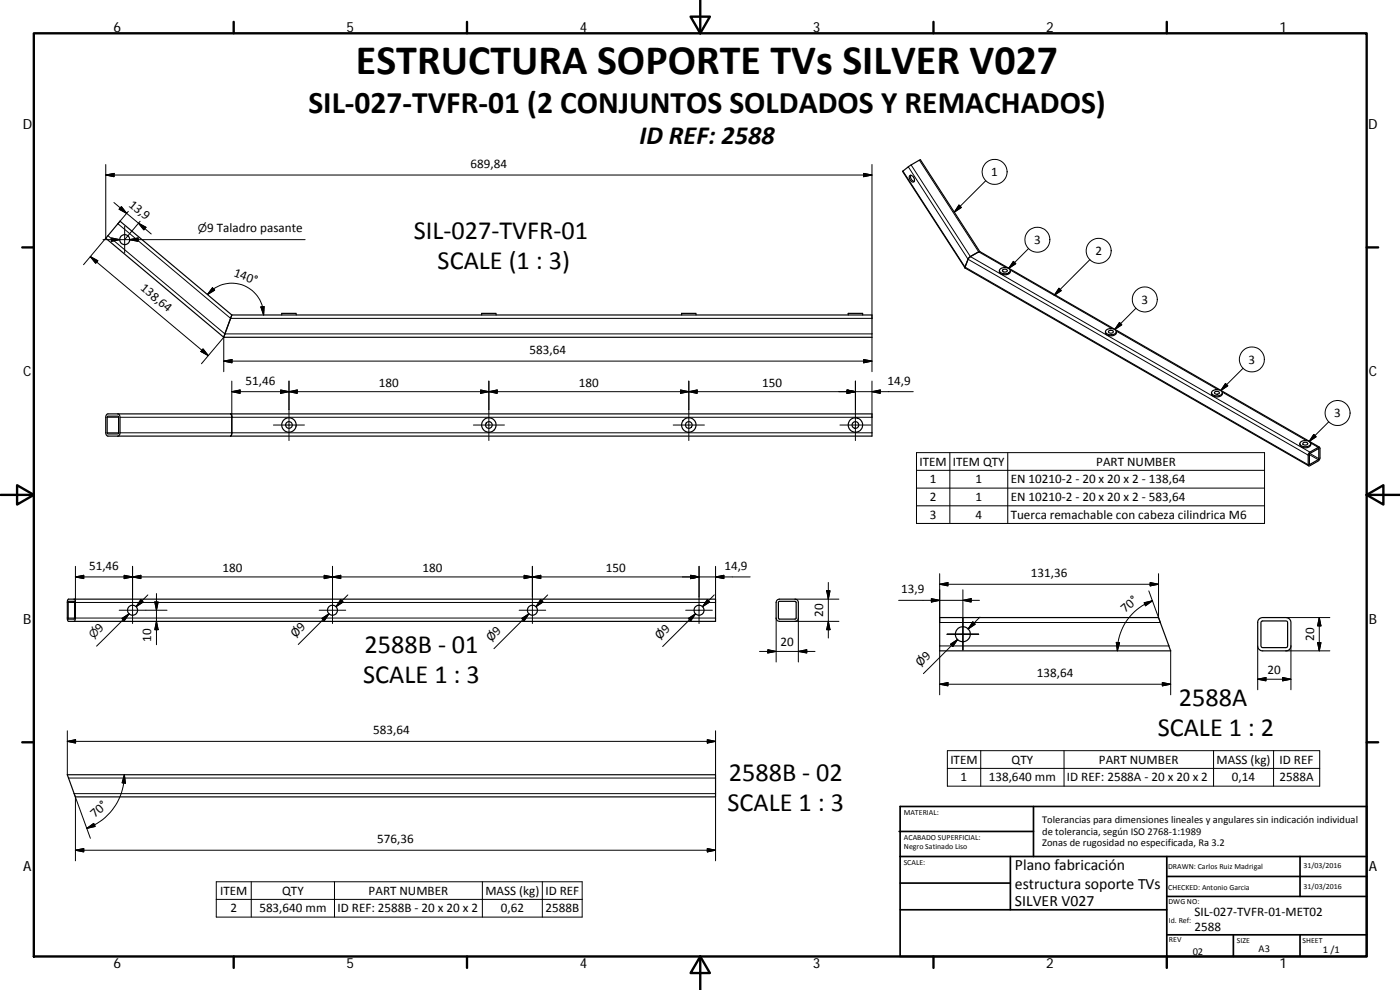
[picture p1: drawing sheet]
<svg xmlns="http://www.w3.org/2000/svg" width="420mm" height="297mm" viewBox="0 0 420 297" stroke-linecap="round" stroke-linejoin="round" font-family="sans-serif">
<g fill="none" stroke="#000" stroke-width=".36">
<path d="M273 52.7a1.19 1.19 0 0 1 1.2 .6 1.19 1.19 0 0 1-.1 1.3 1.43 1.43 0 0 1-1.1-1.9zM273.3 52.6a1.52 1.52 0 0 0 1.1 1.8M294 75.5l102 58.7M294 75.5l-3.2 1.8-1.2 3.1 103.2 59.4M294.1 75.5l-17.9-27.6-2.9 1.7-2.3 1.7 18.6 29.1M69.6 94.5h192.1v6.7h-194.5M69.6 94.5l-2.4 6.7M69.6 94.5l-33.6-28.1-4.2 5 35.4 29.8M84.5 94.5v-.5h4.4v.5M144.6 94.5v-.5h4.3v.5M204.6 94.5v-.5h4.3v.5M254.6 94.5v-.5h4.3v.5"/>
<path d="M299.9 81.2a1.66 1.66 0 0 0 2.7 1.1l.5-.4 .1-.7M300.2 80.7a1.92 1.92 0 0 1 3 .6 1.93 1.93 0 0 1-3.3-.1zM300.9 81a.75 .75 0 0 1 .8-.3 .75 .75 0 0 1 .5 .7 .71 .71 0 0 1-.8 .3 .71 .71 0 0 1-.5-.7zM331.8 99.5a1.63 1.63 0 0 0 2.6 1.1l.5-.4 .1-.7M331.9 99.1a2 2 0 0 1 3.1 .4 1.82 1.82 0 0 1-3.2 0zM332.8 99.3a.7 .7 0 0 1 .8-.2 .7 .7 0 0 1 .4 .6 .66 .66 0 0 1-.8 .4 .66 .66 0 0 1-.4-.8zM363.6 117.9a1.64 1.64 0 0 0 2.6 1l.5-.4 .1-.6M363.9 117.3a2.04 2.04 0 0 1 2.9 .6 1.85 1.85 0 0 1-3.2-.1zM364.5 117.6a.7 .7 0 0 1 .9-.3 .7 .7 0 0 1 .4 .8 .74 .74 0 0 1-.8 .2 .74 .74 0 0 1-.5-.7zM32.1 124.3l229.6-.1v6.7h-229.3l-.5-.4-.2-.6v-4.7zM32.3 124.9l3.2 .1v5.2h-3.2zM35.4 124.2l.3 .1 .3 .7v4.9l-.1 .6-.5 .4"/>
<path d="M69.2 124.2l.4 .8v4.9l-.4 1M390.1 133.1a1.64 1.64 0 0 0 2.6 1.1l.5-.4 .2-.7M390.3 132.7a1.96 1.96 0 0 1 3.1 .5 1.84 1.84 0 0 1-3.3-.2zM391.1 132.9a.74 .74 0 0 1 .8-.2 .74 .74 0 0 1 .5 .6l-.1 .1a.8 .8 0 0 1-1.3-.4zM392.9 135.9l2.8-1.7 .4 .2-.1 3.5-3.1 1.9-.3-.2v-3zM393.1 136.1l2.6-1.5v3.2l-2.6 1.6zM20.5 179.8h194.2v6.6h-194.1l-.4-.7v-5.2zM22.3 179.8l.3 1v4.6l-.3 1M233.3 180l.6-.2h4.7l.8 .3 .2 .7v4.6l-.4 .8-.6 .2h-4.7l-.6-.2-.4-.8v-4.6zM20.5 180.5h1.9l-.1 5.3-1.8-.1zM233.7 180.5h5.1v5.2h-5.1zM282 185.3h65.7l3.6 10h-69.3z"/>
<path d="M377.9 185.7l1-.4h7a1.48 1.48 0 0 1 1.5 1.5v7a1.45 1.45 0 0 1-1.5 1.5h-7a1.45 1.45 0 0 1-1.4-1.5v-7zM378.5 186.5l.4-.2 7.3 .1 .2 .4-.1 7.3-.4 .2-7.3-.1-.2-.4zM20.2 232.5h194.5v6.6h-192.1z"/>
<circle cx="37.4" cy="71.9" r="1.49"/>
<circle cx="86.7" cy="127.5" r="1"/>
<circle cx="86.7" cy="127.5" r="2.16"/>
<circle cx="146.7" cy="127.5" r="2.16"/>
<circle cx="146.7" cy="127.5" r="1"/>
<circle cx="206.7" cy="127.5" r="1.01"/>
<circle cx="206.7" cy="127.5" r="2.17"/>
<circle cx="256.7" cy="127.5" r="1.01"/>
<circle cx="256.7" cy="127.5" r="2.17"/>
<circle cx="39.8" cy="183.1" r="1.5"/>
<circle cx="99.8" cy="183.1" r="1.49"/>
<circle cx="159.8" cy="183.1" r="1.5"/>
<circle cx="209.8" cy="183.1" r="1.5"/>
<circle cx="289" cy="190.3" r="2.25"/>
</g>
<g fill="none" stroke="#000" stroke-width=".3">
<path d="M31.7 52.5l2.5-.5v1zM31.7 52.5h230M31.7 49.4v22.1l-6.6 7.9M259.2 52l2.5 .5-2.5 .5zM261.7 49.4v46.1h-192.5l-33.8-28.4 3.1-3.7M271 51.3l18.6 28.8 103 59.3M272.6 50.1l17.9 27.7 102.1 58.8M273.4 49.5l17.8 27.5 101.9 58.7M275.9 48l17.8 27.6 8.2 4.7M295.9 54.2l-9.5 9.5M27.1 77l35.4 29.7M27.1 77l2.2 1.2-.6 .8z"/>
<path d="M30.9 71.9h10.5M32.4 70.7l35.1 29.5h194.2M33.4 71.4l2.5 .5-2.5 .5zM34.2 60.8l11.2 9.4M36.4 62l1.6 2-2.2-1.2zM37.4 67.9v8M38.9 71.9l2.5-.5v1zM38.9 71.9h52.7M41.6 67l2.2 1.2-.6 .8zM42 66.4l-4.5 5.4M287.8 61.5l.7 .8-2.1 1.4zM304.1 78.4l.8 .7-2.2 1.4z"/>
<path d="M308.7 74.6l-6 5.9M327.1 77.9l-10.7 10.7M62.2 88.4a9.8 9.8 0 0 1 5.2-3.2 9.6 9.6 0 0 1 11.4 6.9l.3 2.4M63.8 86.3l.6 .8-2.2 1.3zM78.3 92.1l1-.1-.2 2.5zM303.2 81l30.5 17.6M317.8 86.5l.7 .7-2.1 1.4zM335 99.3l30.6 17.6M336 96.8l.7 .7-2.2 1.4zM340.9 92.5l-6.4 6.4M60.5 109.1l6.7-7.9v10.3M60.9 104.7l1.6 2-2.2-1.2z"/>
<path d="M67.2 108.4l2.4-.5v1zM67.2 108.4h194.5M69.6 117.5h204.5M69.6 114.3v10.9M69.6 117.5l2.5-.5v1zM84.2 117l2.5 .5-2.5 .5zM86.7 117.5l2.5-.5v1zM86.7 114.3v17.9M144.2 117l2.5 .5-2.5 .5zM146.7 117.5l2.5-.5v1zM146.7 114.3v17.9M204.2 117l2.5 .5-2.5 .5z"/>
<path d="M206.7 117.5l2.5-.5v1zM206.7 114.3v17.9M254.2 117l2.5 .5-2.5 .5zM256.7 114.3v17.9M259.2 107.9l2.5 .5-2.5 .5zM261.7 114.3v10.9h-225.7M261.7 101.2v10.3M261.7 117.5l2.5-.5v1zM366.8 117.6l25.3 14.6M367.8 115.1l.7 .7-2.1 1.4zM373.1 110.5l-6.7 6.7M32.2 125.2h3.4"/>
<path d="M32.2 129.9h3.4M36 129.9h225.7M82.1 127.5h9.3M142.1 127.5h9.3M202 127.5h9.4M252.1 127.5h9.3M275 135.8h104.5v21.3h-104.5zM285.1 135.8v21.3M302.4 135.8v21.3M393 136.4l2.6 1.5M393 139.2l.1 .1M393.1 136.1l2.7 1.5"/>
<path d="M393.3 132.9l2.3 1.3M394.3 130.3l.7 .7-2.1 1.5zM395.6 134.6l.2 .1M398.8 126.6l-5.9 5.9M275 141.1h104.5M275 146.5h104.5M275 151.8h104.5M22.6 169.9v10.9h192.1v-10.9M22.6 173.1l2.5-.5v1zM37.3 172.6l2.5 .5-2.5 .5zM39.8 169.9v17.2M39.8 173.1l2.5-.5v1z"/>
<path d="M42.3 179.9l.7 .7-2.1 1.4zM44.4 178.5l-3.5 3.5M47 178.1v15.3M97.3 172.6l2.5 .5-2.5 .5zM99.8 169.9v17.2M99.8 173.1l2.5-.5v1zM102.2 179.9l.8 .7-2.2 1.4zM104.4 178.5l-3.6 3.5M157.3 172.6l2.5 .5-2.5 .5zM159.8 169.9v17.2M159.8 173.1l2.5-.5v1zM162.3 179.9l.7 .7-2.1 1.4z"/>
<path d="M164.4 178.5l-3.5 3.5M207.3 172.6l2.5 .5-2.5 .5zM209.8 169.9v17.2M212.3 179.9l.7 .7-2.2 1.4zM214.4 178.5l-3.6 3.5M214.7 173.1l2.5-.5v1zM225.1 173.1h-202.5M238.6 179.8h13.2M248.1 177.2h1l-.5 2.6zM248.6 174.8v16.6M279.5 179.6l2.5 .5-2.5 .5zM282 175.3l2.5-.5v1z"/>
<path d="M282 175.3h65.7M282 172.1v14.7h66.2l-3.4-9.5M289 177v18M345.2 174.8l2.5 .5-2.5 .5zM347.7 172.1v13.2M20.5 185.4h1.9M20.5 180.8h1.9M22.6 185.4h192.1M35.8 183.1h14.3M36.6 185.6l2.1-1.4-1.4 2.1zM37 185.9l1.7-1.7-9.7 9.7M46.4 180.6h1.1l-.5 2.5z"/>
<path d="M47 186.4l.5 2.5h-1.1zM95.8 183.1h8M96.6 185.6l2.1-1.4-1.4 2.1zM97 185.9l1.7-1.7-9.2 9.2M155.8 183.1h8M156.6 185.6l2.1-1.4-1.4 2.1zM157 185.9l1.7-1.7-10.5 10.4M205.8 183.1h8M206.6 185.6l2.1-1.4-1.4 2.1zM207 185.9l1.7-1.7-9.8 9.8M227.9 195.5h16.7M230.4 194.9l2.5 .6-2.5 .4z"/>
<path d="M232.9 185.4v13.2M238.6 186.4h13.2M239.6 195.5l2.5-.6v1zM239.6 185.4v13.2M248.6 186.4l.5 2.5h-1zM282 195.3v13.2M282 193.8h68.8M284.2 190.3h9.5M285.3 193.3l2.1-1.4-1.4 2.1zM285.6 193.6l1.8-1.7-10.3 10.2M289 180.1l2.5-.5v1zM292 186.6l.7 .7-2.2 1.4z"/>
<path d="M294 180.1h-24.3M294.1 185.2l-3.6 3.5M335 192.7l1 .1-.7 2.5zM343.4 180.8l2.5-.5-2.1 1.5zM345.9 180.3a16 16 0 0 0-10.6 15M351.3 195.3v13.2M377.5 193.8v13.2M385.9 195.3h13.2M385.9 185.3h13.2M387.4 193.8v13.2M395.4 192.8h1l-.5 2.5zM395.9 185.3l.5 2.5h-1z"/>
<path d="M395.9 185.3v10M20.2 219.3v13.2M214.7 219.3v13.2M282 205.3l2.5-.5v1zM282 205.3h69.3M348.8 204.8l2.5 .5-2.5 .5zM377.5 203.8l2.4-.5v1zM377.5 203.8h9.9M384.9 203.3l2.5 .5-2.5 .5zM20.2 222.4l2.5-.5v1zM20.2 222.4h194.5M20.6 233.4h194.1"/>
<path d="M22.6 239.1v19.2M37.3 232.5a17.2 17.2 0 0 1-11.2 16M37.3 232.5l.3 2.5-1-.1zM212.3 221.9l2.4 .5-2.4 .5zM214.7 239.1v19.2M214.7 238.1h-192.4l4.8 13.4M284.3 225.2h111.8v10.7h-111.8zM284.3 230.5h111.8M294.3 225.2v10.7M319.3 225.2v10.7M364.2 225.2v10.7M382.2 225.2v10.7"/>
<path d="M22.6 255.1l2.5-.5v1zM22.6 255.1h192.1M26.1 248.5l2-1.4 .5 .9zM212.3 254.6l2.4 .5-2.4 .5zM64.9 264.6h109.8v10.6h-109.8zM64.9 269.9h109.8M75.4 264.6v10.6M100.4 264.6v10.6M144.8 264.6v10.6M162.8 264.6v10.6"/>
<circle cx="298.5" cy="51.6" r="3.8"/>
<circle cx="311.3" cy="71.9" r="3.7"/>
<circle cx="329.7" cy="75.3" r="3.7"/>
<circle cx="343.6" cy="89.8" r="3.7"/>
<circle cx="375.7" cy="107.8" r="3.8"/>
<circle cx="401.4" cy="123.9" r="3.7"/>
</g>
<g fill="none" stroke="#000" stroke-width=".71">
<path d="M10.1 10h400.1v277h-400.1zM70.1 6.6v3.4M140.2 6.6v3.4M207.3 5h5.8l-2.9 5zM210.2 0v10M280.2 6.6v3.4M350.2 6.6v3.4M6.7 74.2h3.4M410.2 74.2h3.4M.2 148.5h9.9M5.1 145.6l5 2.9-5 2.9zM410.2 148.5l5-2.9v5.8z"/>
<path d="M410.2 148.5h9.9M6.7 222.7h3.4M410.2 222.7h3.4M70.1 287v3.4M140.2 287v3.4M210.2 287l2.9 5h-5.8zM210.2 287v10M280.2 287v3.4M350.2 287v3.4"/>
</g>
<g fill="none" stroke="#000" stroke-width=".51">
<path d="M269.8 249.5h40.4M270.1 257h140.1M270.1 242h140.1v45h-140.1zM303.2 257v16M310.2 242v15M350.2 257v30M390.2 257v12M270.1 273h80.1M270.1 265h33.1M350.2 269h60M350.2 263h60M350.2 280.5h60"/>
<path d="M370.2 280.5v6.5M390.2 280.5v6.5"/>
</g>
<g fill="#000" stroke="#000" stroke-width=".3">
<path d="M31.7 52.5l2.5-.5v1zM259.2 52l2.5 .5-2.5 .5zM27.1 77l2.2 1.2-.6 .8zM33.4 71.4l2.5 .5-2.5 .5zM36.4 62l1.6 2-2.2-1.2zM38.9 71.9l2.5-.5v1zM41.6 67l2.2 1.2-.6 .8zM287.8 61.5l.7 .8-2.1 1.4zM304.1 78.4l.8 .7-2.2 1.4zM63.8 86.3l.6 .8-2.2 1.3zM78.3 92.1l1-.1-.2 2.5zM317.8 86.5l.7 .7-2.1 1.4z"/>
<path d="M336 96.8l.7 .7-2.2 1.4zM60.9 104.7l1.6 2-2.2-1.2zM67.2 108.4l2.4-.5v1zM69.6 117.5l2.5-.5v1zM84.2 117l2.5 .5-2.5 .5zM86.7 117.5l2.5-.5v1zM144.2 117l2.5 .5-2.5 .5zM146.7 117.5l2.5-.5v1zM204.2 117l2.5 .5-2.5 .5zM206.7 117.5l2.5-.5v1zM254.2 117l2.5 .5-2.5 .5zM259.2 107.9l2.5 .5-2.5 .5z"/>
<path d="M261.7 117.5l2.5-.5v1zM367.8 115.1l.7 .7-2.1 1.4zM394.3 130.3l.7 .7-2.1 1.5zM22.6 173.1l2.5-.5v1zM37.3 172.6l2.5 .5-2.5 .5zM42.3 179.9l.7 .7-2.1 1.4zM39.8 173.1l2.5-.5v1zM97.3 172.6l2.5 .5-2.5 .5zM102.2 179.9l.8 .7-2.2 1.4zM99.8 173.1l2.5-.5v1zM157.3 172.6l2.5 .5-2.5 .5zM162.3 179.9l.7 .7-2.1 1.4z"/>
<path d="M159.8 173.1l2.5-.5v1zM207.3 172.6l2.5 .5-2.5 .5zM212.3 179.9l.7 .7-2.2 1.4zM214.7 173.1l2.5-.5v1zM248.1 177.2h1l-.5 2.6zM282 175.3l2.5-.5v1zM289 180.1l2.5-.5v1zM345.2 174.8l2.5 .5-2.5 .5zM36.6 185.6l2.1-1.4-1.4 2.1zM46.4 180.6h1.1l-.5 2.5zM47 186.4l.5 2.5h-1.1zM96.6 185.6l2.1-1.4-1.4 2.1z"/>
<path d="M156.6 185.6l2.1-1.4-1.4 2.1zM206.6 185.6l2.1-1.4-1.4 2.1zM230.4 194.9l2.5 .6-2.5 .4zM239.6 195.5l2.5-.6v1zM248.6 186.4l.5 2.5h-1zM279.5 179.6l2.5 .5-2.5 .5zM285.3 193.3l2.1-1.4-1.4 2.1zM292 186.6l.7 .7-2.2 1.4zM335 192.7l1 .1-.7 2.5zM343.4 180.8l2.5-.5-2.1 1.5zM395.4 192.8h1l-.5 2.5zM395.9 185.3l.5 2.5h-1z"/>
<path d="M282 205.3l2.5-.5v1zM348.8 204.8l2.5 .5-2.5 .5zM377.5 203.8l2.4-.5v1zM384.9 203.3l2.5 .5-2.5 .5zM20.2 222.4l2.5-.5v1zM37.3 232.5l.3 2.5-1-.1zM212.3 221.9l2.4 .5-2.4 .5zM22.6 255.1l2.5-.5v1zM26.1 248.5l2-1.4 .5 .9zM212.3 254.6l2.4 .5-2.4 .5z"/>
</g>
<text font-size="12.6" x="106.8" y="22.1">ESTRUCTURA SOPORTE TVs SILVER V027</text>
<text font-size="9.4" x="92.6" y="33.9">SIL‐027‐TVFR‐01 (2 CONJUNTOS SOLDADOS Y REMACHADOS)</text>
<g font-size="7.9">
<text x="191.9" y="43.3">ID REF: 2588</text>
<text x="124.2" y="71.6">SIL‐027‐TVFR‐01</text>
<text x="131.3" y="80.6">SCALE (1 : 3)</text>
<text x="109.4" y="195.8">2588B ‐ 01</text>
<text x="109" y="204.8">SCALE 1 : 3</text>
<text x="353.8" y="211.9">2588A</text>
<text x="347.4" y="220.9">SCALE 1 : 2</text>
<text x="218.7" y="234.2">2588B ‐ 02</text>
<text x="218.3" y="243.2">SCALE 1 : 3</text>
</g>
<g font-size="4.7">
<text x="304.6" y="261.2">Plano fabricación</text>
<text x="304.6" y="266.6">estructura soporte TVs</text>
<text x="304.6" y="272">SILVER V027</text>
</g>
<g font-size="4.2">
<text x="34" y="9.6">6</text>
<text x="104" y="9.6">5</text>
<text x="174" y="9.6">4</text>
<text x="244" y="9.6">3</text>
<text x="314" y="9.6">2</text>
<text x="384" y="9.6">1</text>
<text x="6.8" y="38.7">D</text>
<text x="410.6" y="38.7">D</text>
<text x="7" y="112.9">C</text>
<text x="410.8" y="112.9">C</text>
<text x="7" y="187.1">B</text>
<text x="410.8" y="187.1">B</text>
<text x="7" y="261.3">A</text>
<text x="410.8" y="261.3">A</text>
<text x="34" y="290.4">6</text>
<text x="104" y="290.4">5</text>
<text x="174" y="290.4">4</text>
<text x="244" y="290.4">3</text>
<text x="314" y="290.4">2</text>
<text x="384" y="290.4">1</text>
</g>
<g font-size="3.9">
<text x="141.2" y="50.5">689,84</text>
<text x="297.5" y="52.8">1</text>
<text x="38.5" y="61.7" transform="rotate(40 38.5 61.7)">13,9</text>
<text x="62.2" y="69.7">9 Taladro pasante</text>
<text x="310.3" y="73.2">3</text>
<text x="328.7" y="76.6">2</text>
<text x="69.9" y="82.8" transform="rotate(20 69.9 82.8)">140°</text>
<text x="42" y="86.7" transform="rotate(40 42 86.7)">138,64</text>
<text x="342.5" y="91.1">3</text>
<text x="159" y="106.3">583,64</text>
<text x="374.7" y="109.1">3</text>
<text x="73.7" y="115.4">51,46</text>
<text x="113.7" y="116">180</text>
<text x="173.7" y="116">180</text>
<text x="228.7" y="116">150</text>
<text x="266.3" y="115.4">14,9</text>
<text x="400.4" y="125.2">3</text>
<text x="275.9" y="139.7">ITEM</text>
<text x="286" y="139.7">ITEM QTY</text>
<text x="329" y="139.7">PART NUMBER</text>
<text x="279" y="145.1">1</text>
<text x="292.7" y="145.1">1</text>
<text x="303.3" y="145.1">EN 10210‐2 ‐ 20 x 20 x 2 ‐ 138,64</text>
<text x="279" y="150.3">2</text>
<text x="279" y="155.7">3</text>
<text x="292.7" y="150.3">1</text>
<text x="292.7" y="155.6">4</text>
<text x="303.3" y="150.3">EN 10210‐2 ‐ 20 x 20 x 2 ‐ 583,64</text>
<text x="303.3" y="155.7">Tuerca remachable con cabeza cilindrica M6</text>
<text x="26.7" y="171">51,46</text>
<text x="66.8" y="171.5">180</text>
<text x="126.8" y="171.5">180</text>
<text x="181.8" y="171.5">150</text>
<text x="217.4" y="171">14,9</text>
<text x="309.4" y="173.2">131,36</text>
<text x="270.4" y="178.1">13,9</text>
<text x="247" y="185.1" transform="rotate(-90 247 185.1)">20</text>
<text x="337.7" y="183.9" transform="rotate(-42 337.7 183.9)">70°</text>
<text x="30" y="189.8" transform="rotate(-45 30 189.8)">9</text>
<text x="88.7" y="191.5" transform="rotate(-45 88.7 191.5)">Ø9</text>
<text x="45.4" y="192.7" transform="rotate(-90 45.4 192.7)">10</text>
<text x="147.4" y="192.7" transform="rotate(-45 147.4 192.7)">Ø9</text>
<text x="198" y="192.1" transform="rotate(-45 198 192.1)">Ø9</text>
<text x="234.3" y="193.9">20</text>
<text x="394.4" y="192.3" transform="rotate(-90 394.4 192.3)">20</text>
<text x="276.3" y="200.2" transform="rotate(-45 276.3 200.2)">Ø9</text>
<text x="311.2" y="203.2">138,64</text>
<text x="380.4" y="202.2">20</text>
<text x="112" y="220.3">583,64</text>
<text x="285.2" y="229.2">ITEM</text>
<text x="303.6" y="229.2">QTY</text>
<text x="329.8" y="229.2">PART NUMBER</text>
<text x="365.1" y="229.3">MASS (kg)</text>
<text x="384" y="229.2">ID REF</text>
<text x="288.3" y="234.5">1</text>
<text x="296.7" y="234.5">138,640 mm</text>
<text x="320.2" y="234.5">ID REF: 2588A ‐ 20 x 20 x 2</text>
<text x="369.7" y="234.5">0,14</text>
<text x="384" y="234.5">2588A</text>
<text x="28.4" y="245.5" transform="rotate(-42 28.4 245.5)">70°</text>
<text x="113.2" y="253">576,36</text>
<text x="66.1" y="268.4">ITEM</text>
<text x="84.7" y="268.5">QTY</text>
<text x="110.6" y="268.4">PART NUMBER</text>
<text x="145.7" y="268.6">MASS (kg)</text>
<text x="163.7" y="268.4">ID REF</text>
<text x="69.2" y="273.8">2</text>
<text x="77.8" y="273.8">583,640 mm</text>
<text x="101.3" y="273.8">ID REF: 2588B ‐ 20 x 20 x 2</text>
<text x="150.3" y="273.8">0,62</text>
<text x="163.7" y="273.8">2588B</text>
<text x="358.5" y="274.9">SIL‐027‐TVFR‐01‐MET02</text>
<text x="358.5" y="279.4">2588</text>
</g>
<text font-size="3.3" x="59.4" y="69.7">⌀</text>
<text font-size="3.2" x="28" y="191.8" transform="rotate(-45 28 191.8)">⌀</text>
<g font-size="3.1">
<text x="312.8" y="246.8">Tolerancias para dimensiones lineales y angulares sin indicación individual</text>
<text x="312.8" y="250.4">de tolerancia, según ISO 2768‐1:1989</text>
<text x="312.8" y="254">Zonas de rugosidad no especificada, Ra 3.2</text>
<text x="357.9" y="286.4">02</text>
<text x="377.7" y="285.6">A3</text>
<text x="397" y="285.9">1 /1</text>
</g>
<g font-size="2.4">
<text x="271.2" y="244.4">MATERIAL:</text>
<text x="271.3" y="251.9">ACABADO SUPERFICIAL:</text>
<text x="271.3" y="254.6">Negro Satinado Liso</text>
<text x="271.2" y="259.7">SCALE:</text>
<text x="350.6" y="260.8">DRAWN: Carlos Ruiz Madrigal</text>
<text x="391.2" y="260.6">31/03/2016</text>
<text x="350.6" y="267">CHECKED: Antonio Garcia</text>
<text x="391.2" y="266.6">31/03/2016</text>
<text x="350.7" y="271.4">DWG NO:</text>
<text x="350.8" y="276.8">Id. Ref:</text>
<text x="350.8" y="282.8">REV</text>
<text x="371.2" y="282.9">SIZE</text>
<text x="390.9" y="282.9">SHEET</text>
</g>
</svg>
